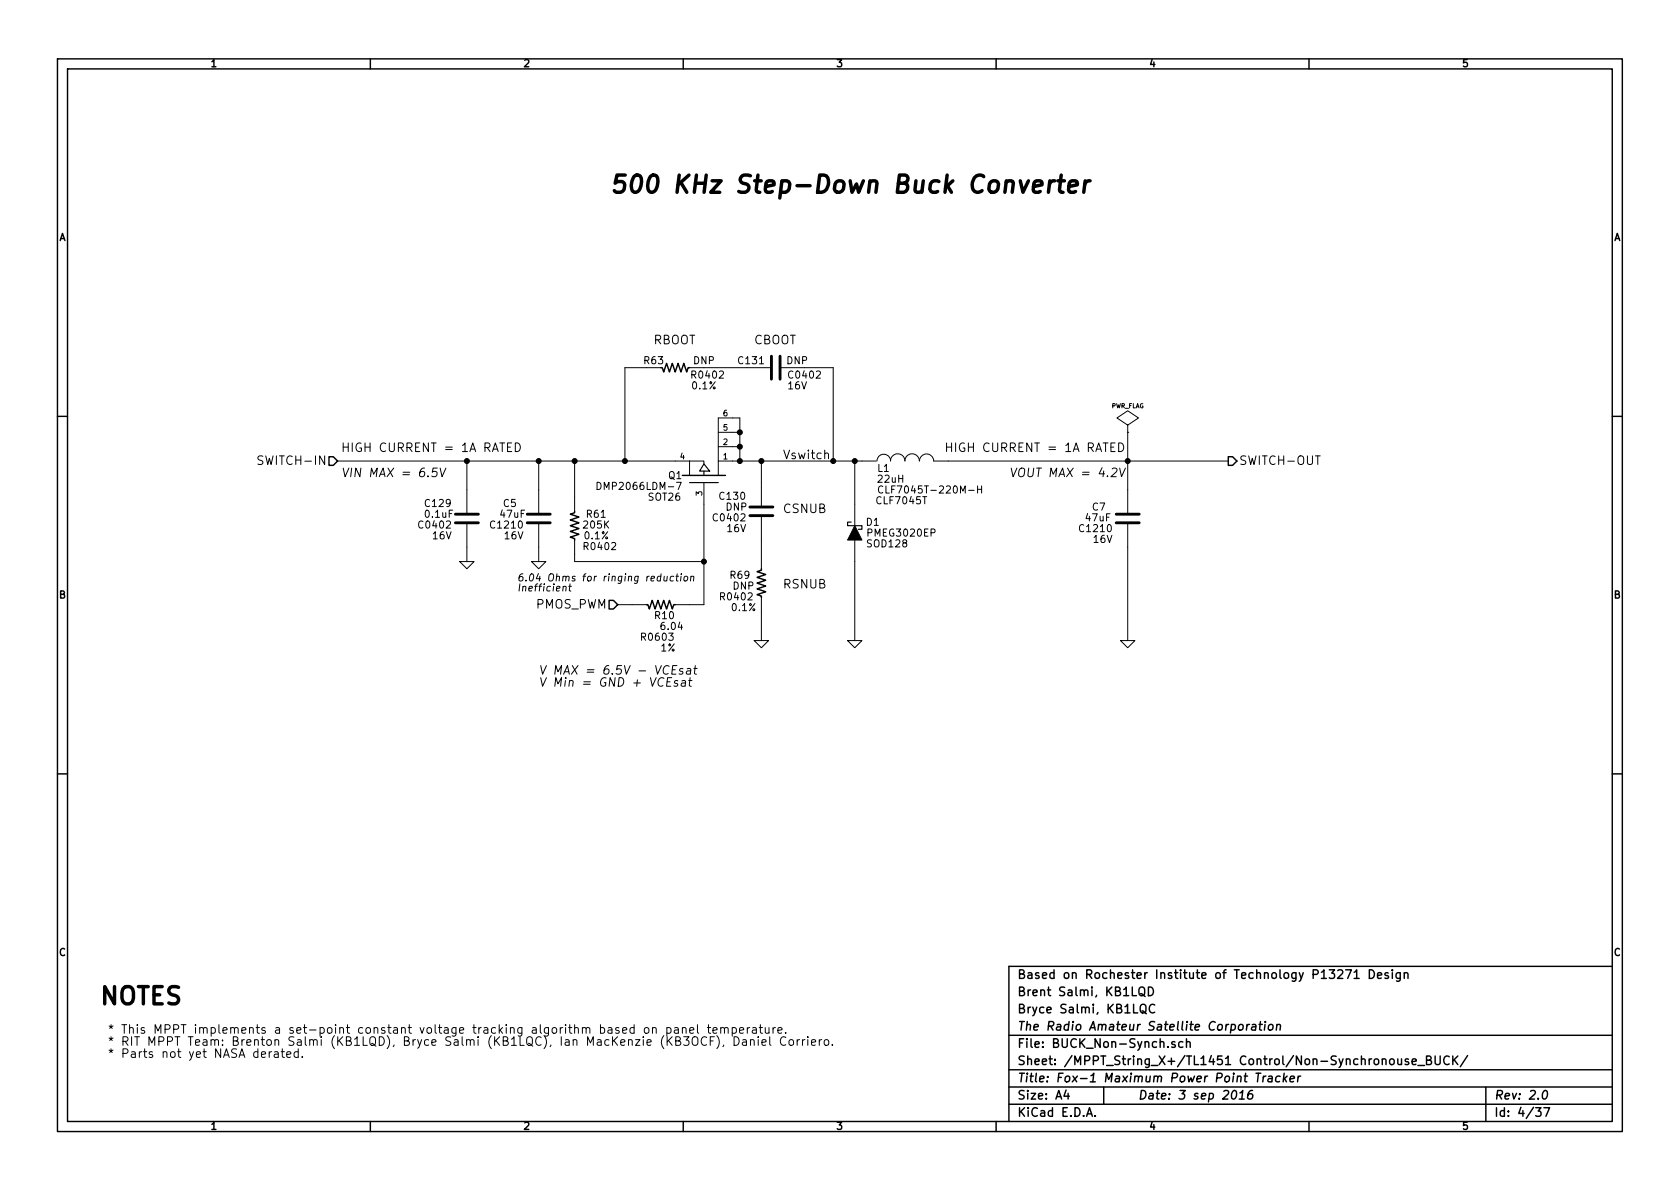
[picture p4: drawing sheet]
<svg xmlns="http://www.w3.org/2000/svg" width="297mm" height="210mm" viewBox="0 0 297 210" stroke-linecap="round" stroke-linejoin="round" font-family="sans-serif">
<g fill="none" stroke="#000" stroke-width=".25">
<path d="M10.2 10.4h276.6v189.7h-276.6zM11.9 12.2h273.2v186.1h-273.2zM65.5 10.4v1.8M120.8 10.4v1.8M176.1 10.4v1.8M231.4 10.4v1.8M10.2 73.6h1.7M116.8 65h.3l.2 .8 .6-1.5 .5 1.5 .5-1.5 .5 1.5 .5-1.5 .5 1.5 .5-1.5 .5 1.5 .3-.8h.2M285.1 73.6h1.7M58.2 80.8h.7l.8 .7-.8 .8h-.7zM101.6 90.4v.3l-.8 .2 1.6 .5-1.6 .5 1.6 .6-1.6 .5 1.6 .5-1.6 .5 1.6 .5-1.6 .5 .8 .2v.3M120.6 84.1h7.7"/>
<path d="M217.2 80.8h.7l.8 .7-.8 .8h-.7zM107.7 106.2h.8l.7 .7-.7 .8h-.8zM114.3 106.9h.3l.2 .8 .5-1.5 .5 1.5 .5-1.5 .5 1.5 .5-1.5 .6 1.5 .5-1.5 .5 1.5 .2-.8h.3M134.6 100.6v.2l-.7 .3 1.5 .5-1.5 .5 1.5 .5-1.5 .5 1.5 .5-1.5 .5 1.5 .5-1.5 .6 .7 .2v.3M10.2 136.8h1.7M285.1 136.8h1.7M201.4 174.8a.5 .5 0 0 1 .6-.3 .5 .5 0 0 1 .4 .6l-.1 .8a.53 .53 0 0 1-.6 .2 .53 .53 0 0 1-.3-.5zM201.7 177.8a.5 .5 0 0 1 .6-.2 .5 .5 0 0 1 .3 .5v.8a.53 .53 0 0 1-.6 .2 .53 .53 0 0 1-.4-.5zM201.7 175.7l.8 .5M201.9 178.8l.8 .5M203 174.5a.77 .77 0 0 1 .9 .8 .77 .77 0 0 1-.9 .8zM204.2 177.7a.63 .63 0 0 0-.8 0 .63 .63 0 0 0-.2 .8 .6 .6 0 0 0 .3 .5 .6 .6 0 0 0 .7 0"/>
<path d="M236.5 171.6l.3-.1h.3l.2 .1 .1 .3-.1 .3-.8 .8h.9M237.9 171.5h1l-.6 1.5M239.4 171.9l.5-.4v1.5M239.4 173h.9M242.1 171.5a.77 .77 0 0 1 .9 .8 .77 .77 0 0 1-.9 .7zM243.6 172.5l.7-.1-.1-.3-.4-.1-.2 .2v.7h.6M245.4 172.1l-.3-.1-.2 .2v.2l.5 .2v.3h-.5M246.2 171.5v.1M246.2 172v1M247.6 172v1.2l-.3 .3h-.4M247.6 172.1a.48 .48 0 0 0-.7 .1v.7l.2 .1 .5-.1M248.3 172.2l.1-.1a.36 .36 0 0 1 .5 .1v.8"/>
<path d="M248.3 172v1M285.1 170.9h-106.7v27.4M65.5 198.3v1.8M120.8 198.3v1.8M176.1 198.3v1.8M178.4 183.1h106.7M178.4 189.2h106.7M178.4 195.3h106.7M178.4 192.2h106.7M188.5 192.8l-.4 1h1M188.8 193.3v1.1M192.1 197.4l.5-1.5 .5 1.5"/>
<path d="M192.3 197h.7M193.6 197.3v.1M195.1 192.2v3.1M207.7 184.3l-.3-.1-.2 .2v.2l.5 .2v.3h-.5M209.1 184.3a.48 .48 0 0 0-.6 0v.8l.2 .1 .4-.1M209.8 184.3h.1a.36 .36 0 0 1 .5 .1v.8M209.8 183.7v1.5M218 193l.3-.2a.88 .88 0 0 1-.3 1.6l-.2-.3a1.19 1.19 0 0 1 .2-1.1zM219.1 181.3l.3-.2 .4 .2-.1 .7-.3 .2-.4-.2zM219.1 194.4h.9M219.2 193.3l.5-.5-.1 1.6M220.5 181.1l-.1 1.1"/>
<path d="M220.9 181.1l-.3 .1-.2 .3M221.4 181.2h.6v1M221.5 192.8a.72 .72 0 0 0-.9 .7v.6l.3 .3 .5-.2 .1-.6a.49 .49 0 0 0-.9 .1M222 181.5a.69 .69 0 0 0-.7 .3v.3l.2 .1 .5-.1M222.1 189.8h.8M222.5 189.8l-.2 1.5M222.6 181.1h.6M222.9 180.6l-.2 1.4 .4 .2M223.4 190.3l-.1 1M223.7 181.1l-.2 1.1M223.7 180.6v.2M223.8 190.3l-.3 .1-.2 .2"/>
<path d="M224.3 190.4h.6v.9M224.4 181.3l.2-.2 .4 .2-.1 .7-.2 .2-.4-.2zM224.9 190.7a.69 .69 0 0 0-.7 .3v.2l.2 .1 .5-.1M225.8 181.3l.2-.2 .3 .1v1M225.8 181.1l-.1 1.1M226.3 190.4l-.1-.1a.52 .52 0 0 0-.6 .3v.6l.2 .1 .4-.1M227.1 189.8l-.2 1.5M227.1 190.7l.4 .6M227.6 190.3l-.7 .6M228.1 190.8l.8-.1-.1-.3h-.6l-.1 .7 .2 .2 .4-.1M229.5 190.3l-.1 1M230 190.3l-.3 .1-.2 .2"/>
<path d="M231.4 198.3v1.8M245.8 187.4l.2-.2 .4 .2v.7l-.2 .2-.4-.2zM247.1 187.2v.9a.39 .39 0 0 0 .7 0M247.8 187.2v1.1M249 187.3l-.3-.1-.3 .3 .1 .2 .5 .1v.4h-.6M249.7 187.8l.7-.2-.1-.3-.4-.1-.2 .3 .1 .7h.5M250.7 188.4h1.2M252.2 187.5l.7-.1 .1-.2-.1-.4-.7-.1v1.6h.6l.3-.3a.41 .41 0 0 0-.4-.5M253.7 186.7v1.3l.4 .3h.2l.3-.3v-1.3M256.2 186.9a.63 .63 0 0 0-.7 0 .63 .63 0 0 0-.2 .7 .6 .6 0 0 0 .3 .6 .6 .6 0 0 0 .6-.1M256.9 186.7v1.6M257.1 187.4l.7 .9"/>
<path d="M257.8 186.7l-.9 .9M259.5 186.7l-1.3 1.9M262.7 192.2v6.1M271.5 195.9h1l-.5 .6 .4 .1v.7l-.2 .1-.7-.1M272.9 193l.4-.2a.88 .88 0 0 1-.3 1.6l-.3-.3a1.19 1.19 0 0 1 .2-1.1zM273 195.9h1l-.7 1.5"/>
</g>
<g fill="none" stroke="#000" stroke-width=".18">
<path d="M89.7 79.1h.5M90.5 78.3h-.8v1.6h.8M91.1 78.3a.77 .77 0 0 1 .9 .8 .77 .77 0 0 1-.9 .8zM114.3 65h-3.8v16.5M121.9 65h14.5M127 79v-5.1h3.8v7.6M127 79v5.1M127 79h3.8M127 76.4h3.8M137.9 65h9.4v16.5M196.4 79.1h.5M197.2 78.3h-.8v1.6h.8"/>
<path d="M197.8 78.3a.77 .77 0 0 1 .9 .8 .77 .77 0 0 1-.9 .8zM199.4 76.4h.1M199.4 75.2l1.9-1.3-1.9-1.3-1.9 1.3 1.9 1.3v1.2M199.4 76.4v14.5M46.5 80.7a.62 .62 0 0 0-.8 .1v.4l.7 .4v.4a.68 .68 0 0 1-.8 .1M59.7 81.5h62.2M77.3 82.8h-.7l-.2 .7 .3-.1h.5l.1 .3-.2 .5-.2 .1-.6-.1M77.8 82.8l.4 1.5 .6-1.5M81.3 99.3h2.5l-1.3 1.3zM82.5 81.5v9.4M82.5 92.5v6.8M94 99.3h2.5l-1.3 1.3z"/>
<path d="M95.2 81.5v9.4M95.2 92.5v6.8M101.6 81.5v8.9M101.6 95.5v3.8h22.9M105.6 85.3a.64 .64 0 0 1 .7 .6 .64 .64 0 0 1-.7 .7zM119.6 85.3h.8l-.5 1.3M121.9 81.5h2.6v.5M121.9 81.5v2.6M124.5 85.3v21.6h-5.1M127 81.5h.1M127 81.5h27.9M134.6 81.5v8.2"/>
<path d="M134.6 91.2v9.4M145.8 80.3l.1-.1a.36 .36 0 0 1 .6 .1v.8M151.1 81.5v11.5M151.1 95.5v17.8M155.1 81.5a1.19 1.19 0 0 1 1.2-1.2 1.19 1.19 0 0 1 1.2 1.2 1.27 1.27 0 0 1 1.2-1.2 1.27 1.27 0 0 1 1.3 1.2 1.27 1.27 0 0 1 1.3-1.2 1.27 1.27 0 0 1 1.2 1.2M156.1 86a.5 .5 0 0 0-.6 .1 .5 .5 0 0 0-.2 .6 .45 .45 0 0 0 .3 .4 .45 .45 0 0 0 .5 0M162.6 81.5a1.24 1.24 0 0 1 1.2-1.2 1.24 1.24 0 0 1 1.3 1.2h52.1M172.8 85.9v1.3M172.8 86.5h.8M173.6 85.9v1.3M196.6 82.9l.3-.1h.3l.3 .3-.1 .3-1 .9h1M198 82.8l.3 1.5 .7-1.5"/>
<path d="M199.4 92.5v20.8M232.6 80.6h.8M99.6 103.8l.2-.1h.3l-.1 .8M100.8 103.2l-.1 1.1v.2h.2M109.2 106.9h5.1M116.9 101.5l-.2 1.2M117.4 101.9v.8h.3l.2-.1M118 101.9l-.1 .8M118.8 119.8h-.8l-.1 1.6h.7M118.9 118.4h.5M119.1 101.9h-.3l-.3 .2v.6h.5M119.5 101.9h.5"/>
<path d="M119.7 117.7h-.8l-.1 1.5h.7M119.7 101.5l-.1 1.1v.1h.3M120.4 101.9l-.1 .8M120.5 101.5l-.1 .1M120.8 118.3l-.4-.1-.3 .3 .2 .2 .4 .1 .1 .2-.3 .2-.4-.1M121 102l.2-.1h.3l.1 .6-.2 .2h-.3l-.2-.1zM121.5 118.3h.6l-.1 .9M122 119.8l-.1 1.4 .3 .2M122.1 118.6a.69 .69 0 0 0-.7 .3v.2l.1 .1 .5-.1M122.1 102l.3-.1h.3l-.1 .8M122.2 101.9l-.1 .8M122.7 118.2h.6"/>
<path d="M122.9 117.7l-.1 1.3 .3 .2M133.3 113.3h2.6l-1.3 1.2zM134.6 105.7v7.6M149.9 113.3h2.5l-1.3 1.2zM198.1 113.3h2.6l-1.3 1.2zM118 120.6h.5M119.8 120.4l-.3-.1-.3 .3 .2 .2 .4 .1v.3l-.2 .2-.4-.1M120.6 120.4h.6l-.1 1M121.2 120.7a.69 .69 0 0 0-.8 .3l.1 .3 .1 .1 .5-.1M121.8 120.3h.6M48 186h-.2l-.2 .3M48.5 186h.6l.1 1"/>
<path d="M49.2 186.4h-.5a.3 .3 0 0 0-.2 .3 .3 .3 0 0 0 .2 .3l.5-.1M49.9 185.5v1.3l.4 .2M50.7 186.5l.7-.1v-.4h-.5l-.2 .2 .1 .7h.6M52.7 186a.48 .48 0 0 0-.6 .1v.8l.2 .1 .4-.1M52.7 185.5v1.5M53.4 186.9v.1M114 181.9l.2-.2 .5 .2v.7l-.3 .1-.4-.1zM115.4 181.9v-.1a.36 .36 0 0 1 .6 .1v.8M115.4 181.7v1M117.9 181.8a.48 .48 0 0 1 .7 .1v.7l-.3 .1-.4-.1M117.9 181.7v1.5M119.3 181.8h.6v.9"/>
<path d="M119.9 182.1h-.5a.3 .3 0 0 0-.2 .3 .3 .3 0 0 0 .2 .3l.5-.1M120.6 181.9l.1-.1a.36 .36 0 0 1 .6 .1v.8M120.6 181.7v1M121.9 182.2l.8-.1-.1-.3-.4-.1-.3 .2 .1 .7h.6M123.3 181.2v1.3l.2 .2M125.1 181.7h.6M125.3 181.2v1.3l.4 .2M126.1 182.2l.7-.1-.1-.3-.4-.1-.2 .2v.7h.6M126.7 183.1a1.75 1.75 0 0 1 0 2.3M127.4 181.9l.1-.1a.36 .36 0 0 1 .6 .1v.8M127.4 181.7v1M128 184.8l-.2 .3"/>
<path d="M128.1 181.9a.35 .35 0 0 1 .3-.2 .35 .35 0 0 1 .4 .2v.8M129.5 181.8a.48 .48 0 0 1 .6 .1v.7l-.2 .1-.4-.1M129.5 181.7v1.5M129.8 183.3a.77 .77 0 0 1 .9 .8 .77 .77 0 0 1-.9 .8zM130.8 182.2l.7-.1-.1-.3-.4-.1-.2 .2v.7h.6M131.3 183.9h.6l.1 1M132 184.2l-.5 .1a.3 .3 0 0 0-.3 .3 .3 .3 0 0 0 .3 .3l.5-.1M132.1 181.7v1M132.6 181.7l-.3 .1-.2 .2M132.7 184l.1-.1a.36 .36 0 0 1 .5 .2v.8M132.7 183.8v1.1M133.1 181.8h.6v.9"/>
<path d="M133.7 182.1h-.5a.3 .3 0 0 0-.2 .3 .3 .3 0 0 0 .2 .3l.5-.1M134.1 183.3v.2M134.1 183.8v1.1M134.2 181.7h.6M134.4 181.2v1.3l.4 .2M134.7 184.3l.8-.1-.1-.3-.4-.1-.3 .3 .1 .7h.6M135.3 181.7v.8a.39 .39 0 0 0 .7 .1M136 181.7v1M136.1 183.3v1.4l.2 .2M136.7 181.7v1M137.1 181.7l-.3 .1-.1 .2M137.5 182.2l.8-.1-.1-.3-.4-.1-.3 .2 .1 .7h.6"/>
<path d="M138.9 182.6v.1M138.9 183.5a.63 .63 0 0 0-.7 0 .63 .63 0 0 0-.2 .7 .6 .6 0 0 0 .3 .6 .6 .6 0 0 0 .6-.1M139.6 183.9l.4-.1 .3 .3v.5l-.3 .3-.4-.1-.1-.2v-.5zM140.9 183.8v1.1M141.4 183.8l-.3 .1-.2 .2M141.9 183.8v1.1M142.3 183.8l-.3 .1-.1 .2M142.8 183.3v.2M142.8 183.8v1.1M143.5 184.3l.7-.1-.1-.3-.4-.1-.2 .3 .1 .7h.5M144.9 183.8v1.1M145.3 183.8l-.3 .1-.1 .2"/>
<path d="M145.8 184l.2-.2 .5 .2v.7l-.3 .2-.4-.2zM147.2 184.7v.2"/>
</g>
<path d="M136.4 63v4.1M137.9 63v4.1M80.5 92.5h4.1M80.5 90.9h4.1M93.2 92.5h4.1M93.2 90.9h4.1M132.6 91.2h4.1M132.6 89.7h4.1M197.4 92.5h4M197.4 90.9h4" fill="none" stroke="#000" stroke-width=".51"/>
<path d="M182.7 33l1.5-.3-.1-.6-.8-.1-.3 .1-.2 .3-.1 1.1 .1 .4 .2 .1h.6l.3-.1M185.6 32l-.2 2M186.5 32a.83 .83 0 0 0-.9 .5M187 32h1.2M187.6 31l-.3 2.5 .1 .4 .6 .1M189 33l1.5-.3-.1-.6-.9-.1-.2 .1-.2 .3-.2 1.1 .1 .4 .3 .1h.6l.3-.1M191.9 32l-.3 2M192.7 32a.83 .83 0 0 0-.9 .5" fill="none" stroke="#000" stroke-width=".61"/>
<g fill="#000" stroke="#000" stroke-width=".25">
<circle cx="130.8" cy="79" r=".41"/>
<circle cx="130.8" cy="76.4" r=".41"/>
<circle cx="82.5" cy="81.5" r=".41"/>
<circle cx="95.2" cy="81.5" r=".41"/>
<circle cx="101.6" cy="81.5" r=".41"/>
<circle cx="110.5" cy="81.5" r=".41"/>
<circle cx="124.5" cy="99.3" r=".41"/>
<circle cx="130.8" cy="81.5" r=".41"/>
<circle cx="134.6" cy="81.5" r=".41"/>
<circle cx="147.3" cy="81.5" r=".41"/>
<circle cx="151.1" cy="81.5" r=".41"/>
<circle cx="199.4" cy="81.5" r=".41"/>
</g>
<path d="M121.9 85.3h5.1M124.5 82l1 1.3h-1.8zM124.5 83.3v.8M150.5 92.3h-.6v.7h2.5v.6h-.6" fill="none" stroke="#000" stroke-width=".2"/>
<path d="M151.1 93l1.3 2.5h-2.5z" fill="#000" stroke="#000" stroke-width=".18"/>
<g font-size="4.2">
<text x="107.9" y="34.3">500 KHz Step-Down Buck Converter</text>
<text x="17.8" y="177.8">NOTES</text>
</g>
<g font-size="2.1">
<text x="115.6" y="61">RBOOT</text>
<text x="133.3" y="61">CBOOT</text>
<text x="46.6" y="82.3">SWITCH-IN</text>
<text x="60.3" y="80">HIGH CURRENT = 1A RATED</text>
<text x="138.4" y="81.3">Vswitch</text>
<text x="167" y="80">HIGH CURRENT = 1A RATED</text>
<text x="219.1" y="82.3">SWITCH-OUT</text>
<text x="60.3" y="84.4">VIN MAX = 6.5V</text>
<text x="178.4" y="84.4">VOUT MAX = 4.2V</text>
<text x="138.4" y="90.8">CSNUB</text>
<text x="94.7" y="107.7">PMOS_PWM</text>
<text x="138.4" y="104.1">RSNUB</text>
<text x="95.2" y="119.4">V MAX = 6.5V - VCEsat</text>
<text x="95.2" y="121.5">V Min = GND + VCEsat</text>
<text x="179.9" y="173.2">Based on Rochester Institute of Technology P13271 Design</text>
<text x="179.9" y="179.3">Bryce Salmi, KB1LQC</text>
<text x="179.9" y="176.2">Brent Salmi, KB1LQD</text>
<text x="19" y="182.9">* This MPPT implements a set-point constant voltage tracking algorithm based on panel temperature.</text>
<text x="19" y="185">* RIT MPPT Team: Brenton Salmi (KB1LQD), Bryce Salmi (KB1LQC), Ian MacKenzie (KB3OCF), Daniel Corriero.</text>
<text x="179.9" y="185.4">File: BUCK_Non-Synch.sch</text>
<text x="179.9" y="182.3">The Radio Amateur Satellite Corporation</text>
<text x="19" y="187.1">* Parts not yet NASA derated.</text>
<text x="179.9" y="191.5">Title: Fox-1 Maximum Power Point Tracker</text>
<text x="179.9" y="188.4">Sheet: /MPPT_String_X+/TL1451 Control/Non-Synchronouse_BUCK/</text>
<text x="179.9" y="197.6">KiCad E.D.A.</text>
<text x="179.9" y="194.5">Size: A4</text>
<text x="201.2" y="194.5">Date: 3 sep 2016</text>
<text x="264.2" y="194.5">Rev: 2.0</text>
<text x="264.2" y="197.6">Id: 4/37</text>
</g>
<g font-size="1.8">
<text x="37.3" y="11.9">1</text>
<text x="92.7" y="11.9">2</text>
<text x="148" y="11.9">3</text>
<text x="203.3" y="11.9">4</text>
<text x="258.6" y="11.9">5</text>
<text x="10.4" y="42.7">A</text>
<text x="285.3" y="42.7">A</text>
<text x="113.9" y="64.5">R63</text>
<text x="122.6" y="64.5">DNP</text>
<text x="130.7" y="64.5">C131</text>
<text x="139.1" y="64.5">DNP</text>
<text x="122.4" y="68.9">0.1%</text>
<text x="122.5" y="67">R0402</text>
<text x="139.4" y="68.9">16V</text>
<text x="139.6" y="67">C0402</text>
<text x="155.2" y="83.5">L1</text>
<text x="75.3" y="89.7">C129</text>
<text x="89" y="89.7">C5</text>
<text x="106.3" y="86.7">DMP2066LDM-7</text>
<text x="114.7" y="88.6">SOT26</text>
<text x="118.2" y="84.8">Q1</text>
<text x="127.4" y="88.4">C130</text>
<text x="155.1" y="89.2">CLF7045T</text>
<text x="155.3" y="85.4">22uH</text>
<text x="156.8" y="87.3">CLF7045T-220M-H</text>
<text x="74.2" y="93.5">C0402</text>
<text x="75.3" y="91.6">0.1uF</text>
<text x="76.5" y="95.4">16V</text>
<text x="86.9" y="93.5">C1210</text>
<text x="88.5" y="91.6">47uF</text>
<text x="89.2" y="95.4">16V</text>
<text x="103.3" y="93.5">205K</text>
<text x="103.4" y="95.4">0.1%</text>
<text x="103.8" y="91.6">R61</text>
<text x="126.3" y="92.2">C0402</text>
<text x="128.3" y="90.3">DNP</text>
<text x="128.6" y="94.2">16V</text>
<text x="153.2" y="93">D1</text>
<text x="153.6" y="94.9">PMEG3020EP</text>
<text x="191.1" y="94.2">C1210</text>
<text x="192" y="92.2">47uF</text>
<text x="193.2" y="90.3">C7</text>
<text x="103.5" y="97.3">R0402</text>
<text x="153.5" y="96.8">SOD128</text>
<text x="193.4" y="96.1">16V</text>
<text x="10.4" y="105.9">B</text>
<text x="91.4" y="102.9">6.04 Ohms for ringing reduction</text>
<text x="91.4" y="104.6">Inefficient</text>
<text x="127.6" y="106.2">R0402</text>
<text x="129.2" y="102.4">R69</text>
<text x="129.6" y="104.3">DNP</text>
<text x="285.3" y="105.9">B</text>
<text x="113.6" y="113.4">R0603</text>
<text x="115.8" y="109.5">R10</text>
<text x="117" y="111.4">6.04</text>
<text x="129.4" y="108.1">0.1%</text>
<text x="116.8" y="115.3">1%</text>
<text x="10.4" y="169.1">C</text>
<text x="285.3" y="169.1">C</text>
<text x="37.3" y="199.8">1</text>
<text x="92.7" y="199.8">2</text>
<text x="148" y="199.8">3</text>
<text x="203.3" y="199.8">4</text>
<text x="258.6" y="199.8">5</text>
</g>
<g font-size="1.4">
<text x="127.9" y="76.2">5</text>
<text x="127.9" y="73.7">6</text>
<text x="120.3" y="81.3">4</text>
<text x="127.9" y="81.3">1</text>
<text x="127.9" y="78.7">2</text>
<text x="124.2" y="87.6" transform="rotate(-90 124.2 87.6)">3</text>
</g>
<text font-size="1.1" x="196.4" y="72.2">PWR_FLAG</text>
</svg>
